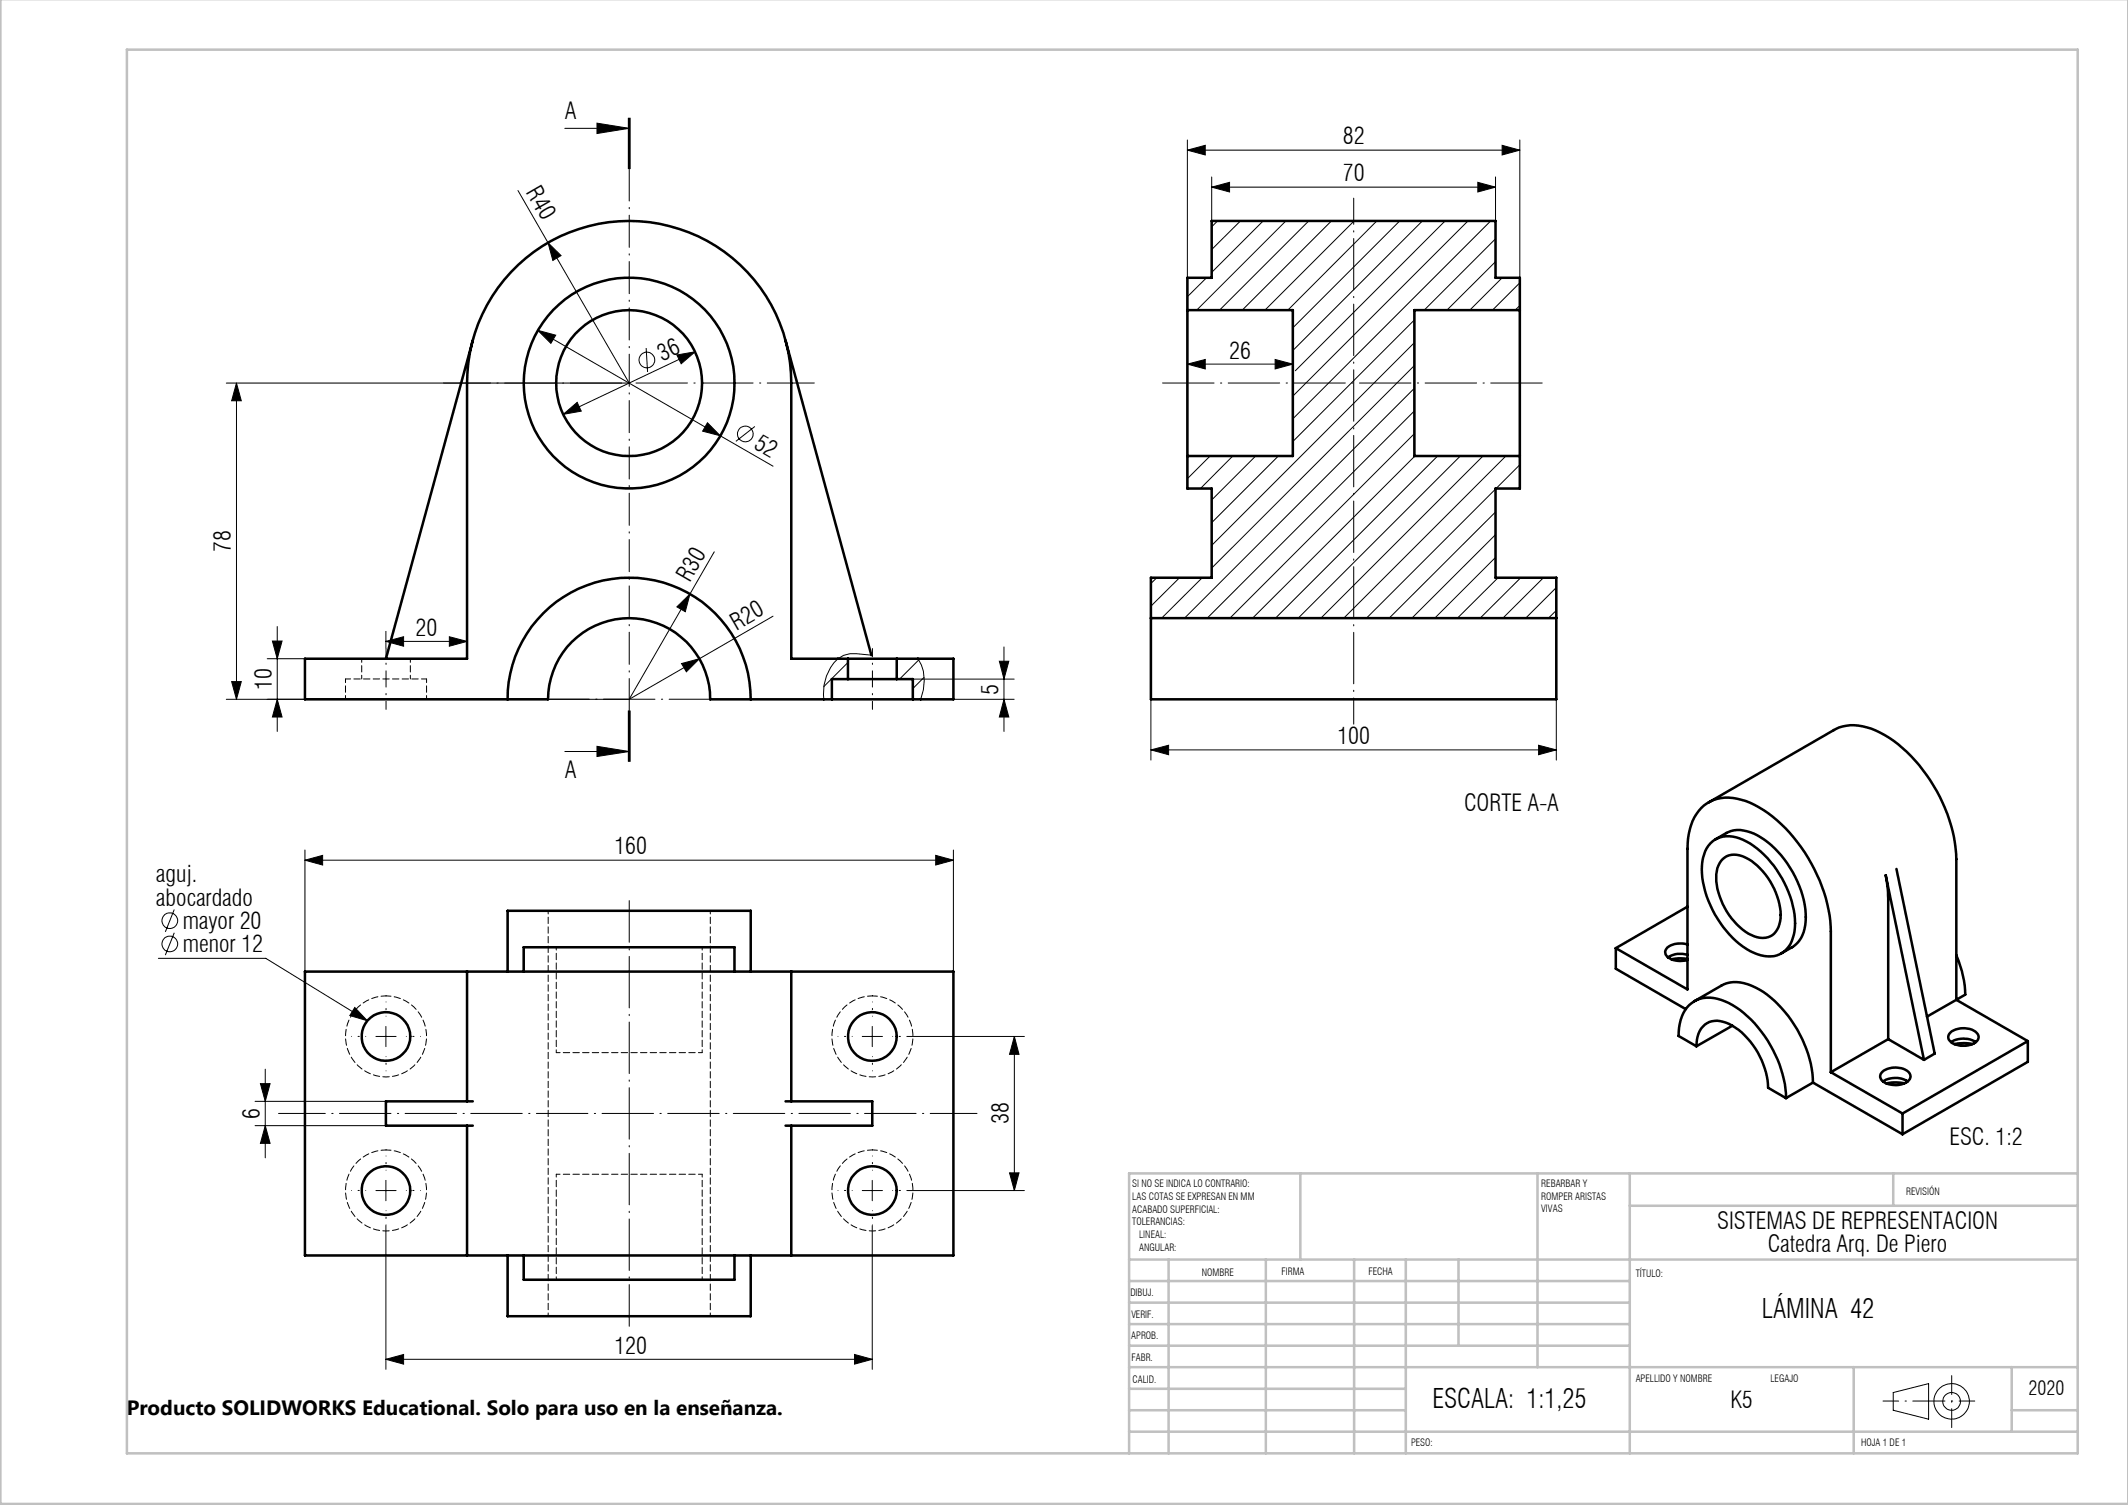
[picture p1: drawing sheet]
<svg xmlns="http://www.w3.org/2000/svg" width="420mm" height="297mm" viewBox="0 0 420 297" stroke-linecap="round" stroke-linejoin="round" font-family="sans-serif">
<g fill="none" stroke="#000" stroke-width=".2">
<path d="M102.2 37.6l22 38M111.5 25.3h12.7M117.8 24.3l6.4 1-6.4 1zM124 23.3v10M124.2 23.3v10M124.4 23.3v10M234.4 29.6l3.5-.9v1.9zM234.4 27.6v27.1M234.4 29.6h65.6M239.1 36.9l3.6-.9v1.9zM239.1 34.9v8.6M239.1 36.9h56.1"/>
<path d="M291.7 36l3.5 .9-3.5 1zM295.2 34.9v8.6M296.5 28.7l3.5 .9-3.5 1zM300 27.6v27.1M108.2 47.9l2.5 2.5-1.6 1zM238.1 54.8l-3.7 3.8M240.3 43.6l-1.2 1.2M244.8 43.6l-5.7 5.6M249.3 43.6l-10.2 10.2M253.8 43.6l-17.6 17.6M258.3 43.6l-17.6 17.6M262.8 43.6l-17.6 17.6"/>
<path d="M267.3 43.6l-17.6 17.6M271.7 43.6l-17.5 17.6M276.3 43.6l-21.1 21.1M280.7 43.6l-25.5 25.6M285.2 43.6l-29.5 29.6M289.7 43.6l-34.5 34.6M294.2 43.6l-39 39.1M295.2 47.1l-14.1 14.1M295.2 51.6l-9.6 9.6M296.5 54.8l-6.4 6.4M300 55.8l-5.4 5.4M44.7 75.6h79.4"/>
<path d="M46.7 75.6l.9 3.5h-1.9zM46.7 75.6v62.4M106.2 65.2l3.5 .9-1 1.7zM106.2 65.2l46.4 26.8M127.5 68.7l.3 4.7M133.6 70.1l3.6-.7-2.8 2.4zM137.2 69.4l-26 12.4M234.4 71.9l3.5-1v1.9zM234.4 71.9h20.8M251.7 70.9l3.5 1-3.5 .9zM255.3 73.6l-.1 .1M279.2 63.1l-24 24"/>
<path d="M279.2 67.6l-40.1 40M279.2 72.1l-40.1 40M279.2 76.6l-45.4 45.4M300 60.3l-1 .9M111.2 81.8l2.7-2.4 .8 1.7zM139.6 83.4l2.6 2.6-3.5-.9zM149 84.2l-3.8 2.9M238.8 90l-4.4 4.5M243.3 90l-6.4 6.4M247.8 90l-8.7 8.7M252.3 90l-13.2 13.1M279.2 81.1l-40.9 40.9"/>
<path d="M279.2 85.6l-36.5 36.4M279.3 90l-32.1 32M283.7 90l-32 32M288.2 90l-32 32M292.7 90l-32 32M295.2 96.5l-25.5 25.5M297.2 90l-32 32M300 91.7l-4.7 4.7M300 96.2l-.2 .2M133.6 119.8l2.6-2.6-.9 3.5zM136.2 117.2l-12 20.8 13.8-8M141 108.9l-4.8 8.3"/>
<path d="M228.3 114l-1.1 1.1M232.8 114l-5.6 5.6M237.3 114l-8 8M295.2 101l-21 21M295.2 105.5l-16.5 16.5M295.2 110l-12 12M295.7 114l-8 8M300.1 114l-8 8M304.6 114l-8 8M307.2 116l-6.1 6M44.7 138h79.4M45.7 134.5h1.9l-.9 3.5z"/>
<path d="M52.7 130h7.4M53.8 126.5h1.9l-1 3.5zM54.7 123.6v20.8M54.7 138l1 3.5h-1.9zM76.2 126.6l3.5-.9v1.8zM76.2 124.6v3.3M76.2 126.6h16M88.7 125.7l3.5 .9-3.5 .9zM134.5 130.9l3.5-.9-2.5 2.6zM152.6 121.6l-14.6 8.4M167.4 130.7l-4.8 4.8M172 129.3a12.5 12.5 0 0 0-5.5 0 6.7 6.7 0 0 0-3.4 4.1l-.5 1.8v2.8"/>
<path d="M177.1 130l-.1 .1M180.3 134h19.9M181.2 130a8.2 8.2 0 0 1 .5 8M181.3 130.2l-3.7 3.8M182.4 133.7l-2.2 2.2M188.3 138h11.9M197.2 130.5h1.9l-.9 3.5zM198.2 138l.9 3.5h-1.9zM198.2 127.7v16.7M227.2 138.1v11.9M307.2 138.1v11.9M307.2 120.5l-1.6 1.5"/>
<path d="M111.5 148.3h12.7M117.8 147.3l6.4 1-6.4 1zM124 140.3v10M124.2 140.3v10M124.4 140.3v10zM227.2 148l3.4-.9v1.8zM227.2 148h80M303.7 147.1l3.5 .9-3.5 .9zM34.4 179.5l-1.8 4.4M60.2 169.8l3.5-1v1.9zM60.2 167.7v24M60.2 169.8h128"/>
<path d="M184.7 168.8l3.5 1-3.5 .9zM188.2 167.7v24M31.3 189.1h21.2l20 12.3M34.4 184.1l-1.8 4.4M70 198.8l2.5 2.6-3.5-1zM50.3 217.3h25.8M51.4 213.9h1.9l-.9 3.4zM52.4 211v17.5M74.2 204.5h4M76.2 202.6v3.9M170.2 204.5h4M172.2 202.6v3.9"/>
<path d="M179.1 204.5h23.1M200.2 204.5l.9 3.6h-1.9zM200.2 204.5v30.4M50.3 222.1h25.8M52.4 222.1l.9 3.5h-1.9zM74.2 234.9h4M76.2 232.9v4.1M170.2 234.9h4M172.2 232.9v4.1M179.1 234.9h23.1M199.2 231.5h1.9l-.9 3.4zM76.2 241.9v28.3"/>
<path d="M172.2 241.9v28.3M76.2 268.2l3.5-.9v1.9zM76.2 268.2h96M168.7 267.3l3.5 .9-3.5 1zM373.7 274.8l6.9-1.8v7.1l-6.9-1.8z"/>
<circle cx="127.7" cy="71" r="1.55"/>
<circle cx="147.1" cy="85.7" r="1.55"/>
<circle cx="33.5" cy="181.7" r="1.55"/>
<circle cx="33.5" cy="186.3" r="1.55"/>
<circle cx="385.2" cy="276.6" r="1.75"/>
<circle cx="385.2" cy="276.5" r="3.5"/>
</g>
<path d="M371.6 276.5h18.2" fill="none" stroke="#000" stroke-width=".2" stroke-dasharray="6.3 1.3 .3 1.3" stroke-dashoffset="3.3"/>
<path d="M385.2 271.5v10.2" fill="none" stroke="#000" stroke-width=".2" stroke-dasharray="6.3 1.3 .3 1.3" stroke-dashoffset="2.6"/>
<g fill="none" stroke="#c0c0c0" stroke-width=".5">
<path d="M.1 -.1v296.9h419.9M25 9.8h385.1v277h-385.1zM256.6 231.6v17M303.5 231.6v38.2M321.7 231.6v55.2M321.7 237.9h88.4M373.7 231.6v6.3M410.1 231.6h-187.3v55.2M222.8 248.6h187.3M222.8 257.1h98.9M222.8 252.8h98.9M230.6 248.6v38.2"/>
<path d="M249.8 248.6v38.2M267.3 248.6v38.2M277.5 248.6v38.2M287.9 248.6v17M222.8 265.6h98.9M222.8 261.3h98.9M222.8 278.3h54.7M222.8 274.1h54.7M222.8 269.8h187.3M365.9 269.8v17M397.1 278.3h13M397.1 269.8v12.7"/>
<path d="M222.8 282.5h187.3"/>
</g>
<g fill="none" stroke="#000" stroke-width=".2" stroke-dasharray="10.2 1.3 .3 1.3" stroke-dashoffset="10.2">
<path d="M72.2 204.5h-2.8M76.2 200.5v-2.8M76.2 208.5v2.8M80.2 204.5h2.8M168.2 204.5h-2.8M172.2 200.5v-2.8M172.2 208.5v2.8M176.2 204.5h2.8M72.2 234.9h-2.8M76.2 230.9v-2.8M76.2 238.9v2.8M80.2 234.9h2.8"/>
<path d="M168.2 234.9h-2.8M172.2 230.9v-2.8M172.2 238.9v2.8M176.2 234.9h2.8"/>
</g>
<path d="M124.2 23.3v127" fill="none" stroke="#000" stroke-width=".2" stroke-dasharray="6.3 1.3 .3 1.3" stroke-dashoffset="-.9"/>
<path d="M76.2 128v6M76.2 134v6M172.2 128v6M172.2 134v6" fill="none" stroke="#000" stroke-width=".2" stroke-dasharray="10.2 1.3 .3 1.3" stroke-dashoffset="8.6"/>
<path d="M124.2 261.7v-84" fill="none" stroke="#000" stroke-width=".2" stroke-dasharray="10.2 1.3 .3 1.3" stroke-dashoffset="1.9"/>
<path d="M87.5 75.6h73.2M192.8 219.7h-137.8" fill="none" stroke="#000" stroke-width=".2" stroke-dasharray="10.2 1.3 .3 1.3" stroke-dashoffset=".9"/>
<path d="M305 75.6h-76.1" fill="none" stroke="#000" stroke-width=".2" stroke-dasharray="10.2 1.3 .3 1.3" stroke-dashoffset="-.6"/>
<path d="M267.2 142.9v-103.8" fill="none" stroke="#000" stroke-width=".2" stroke-dasharray="10.2 1.3 .3 1.3" stroke-dashoffset="5"/>
<path d="M108.2 138h32" fill="none" stroke="#000" stroke-width=".2" stroke-dasharray="10.2 1.3 .3 1.3" stroke-dashoffset="2"/>
<g fill="#000">
<path d="M108.2 47.9l2.5 2.5-1.6 1zM133.6 119.8l2.6-2.6-.9 3.5zM134.5 130.9l3.5-.9-2.5 2.6zM70 198.8l2.5 2.6-3.5-1z"/>
<path d="M117.8 24.3l6.4 1-6.4 1zM117.8 147.3l6.4 1-6.4 1z"/>
<path d="M106.2 65.2l2.5 2.6 1-1.7zM139.6 83.4l-.9 1.7 3.5 .9z"/>
<path d="M111.2 81.8l3.5-.7-.8-1.7zM133.6 70.1l.8 1.7 2.8-2.4z"/>
<path d="M45.7 134.5h1.9l-.9 3.5zM46.7 75.6l.9 3.5h-1.9zM198.2 138l.9 3.5h-1.9zM197.2 130.5h1.9l-.9 3.5zM199.2 231.5h1.9l-.9 3.4zM200.2 204.5l.9 3.6h-1.9z"/>
<path d="M53.8 126.5h1.9l-1 3.5zM54.7 138l1 3.5h-1.9z"/>
<path d="M76.2 126.6l3.5-.9v1.8zM88.7 125.7l3.5 .9-3.5 .9z"/>
<path d="M227.2 148l3.4-.9v1.8zM303.7 147.1l3.5 .9-3.5 .9z"/>
<path d="M52.4 222.1l.9 3.5h-1.9zM51.4 213.9h1.9l-.9 3.4z"/>
<path d="M76.2 268.2l3.5-.9v1.9zM168.7 267.3l3.5 .9-3.5 1zM60.2 169.8l3.5-1v1.9zM184.7 168.8l3.5 1-3.5 .9zM234.4 71.9l3.5-1v1.9zM251.7 70.9l3.5 1-3.5 .9zM239.1 36.9l3.6-.9v1.9zM291.7 36l3.5 .9-3.5 1zM234.4 29.6l3.5-.9v1.9zM296.5 28.7l3.5 .9-3.5 1z"/>
</g>
<g fill="none" stroke="#000" stroke-width=".5">
<path d="M93.3 67.2l-17.1 62.8M155 67.2l17 62.1M234.4 61.2v28.8M234.4 61.2v-6.4h4.7v-11.2h56.1v11.2h4.8v6.4M234.4 61.2h20.8v28.8h-20.8M300 61.2v28.8M300 61.2h-20.8v28.8h20.8M234.4 90v6.4h4.7v17.6h-11.9v8M300 90v6.4h-4.8v17.6h12v8M100.2 138a24 24 0 0 1 24-24 24 24 0 0 1 24 24M164.2 138h16M167.4 130h-11.2v-54.4a32 32 0 0 0-32-32 32 32 0 0 0-32 32v54.4h-32v8h48a16 16 0 0 1 16-16 16 16 0 0 1 16 16h24"/>
<path d="M167.4 134h9.6M167.4 130h9.6M167.4 130v4M167.4 134h-3.2v4M177 130h11.2v8h-8M177 130v4M177 134h3.2v4M227.2 122v16h80v-16M227.2 122h80M337.2 158.4l24.7-14.3a8.5 8.5 0 0 1 7.4-.3 26.1 26.1 0 0 1 12.3 11.3 30 30 0 0 1 4.5 14.4v27.8M333.1 178.9l-14.2 8.2M337.6 166.4a5.4 5.4 0 0 1 6.4-.7 19.8 19.8 0 0 1 10 13.9 9.3 9.3 0 0 1-1 7.3 4.9 4.9 0 0 1-6.1 1.4 17.7 17.7 0 0 1-9.3-9.7 14.2 14.2 0 0 1-1.3-10 5 5 0 0 1 1.3-2.2z"/>
<path d="M338.6 165.6a10 10 0 0 1 3.6-1.7 9.5 9.5 0 0 1 7.4 2.9 20.8 20.8 0 0 1 6.8 14.2 6.5 6.5 0 0 1-2.7 5.9l-2.1 1.2M340 169.5a4.1 4.1 0 0 1 5.1 0 14 14 0 0 1 6.3 11.7 3.7 3.7 0 0 1-3.5 3.9 8 8 0 0 1-5.6-3.3 13.9 13.9 0 0 1-3.6-9.3l.5-1.7zM374.3 171.5l7.5 36.4-2.1 1.3M92.2 191.7h64M92.2 191.7h-32v56.1h32M92.2 191.7v25.6M100.2 191.7v-12h48v12M103.4 191.7v-4.8h41.6v4.8M156.2 191.7h32v56.1h-32M156.2 191.7v25.6M318.9 187.1l14.2 8.2v-27.8a11 11 0 0 1 3.2-8.5 8.3 8.3 0 0 1 8.3-.9 26.8 26.8 0 0 1 12.9 12.3 28.3 28.3 0 0 1 3.9 13.4v27.8M318.9 187.1v4.1l13.8 7.9"/>
<path d="M333.1 186.4a4.1 4.1 0 0 0-4.2 .9 1.33 1.33 0 0 0 .9 2 4.6 4.6 0 0 0 3.3 .1M333.1 189.2l-1.9-.1-1.4 .2M333.1 188.4a4.5 4.5 0 0 0-3.9 .5M334.4 197.6l5.3-3.1a7 7 0 0 1 6.8 .4 22.8 22.8 0 0 1 10 12.1l.9 2.9 .3 1.9 .1 1.8M386.1 188.5a20.9 20.9 0 0 1 1.8 7.8l-1.8 1M386.1 197.3l-5.8 3.3M386.1 197.3l14.1 8.2M93.3 217.3h-17.1v4.8h17.1M155 217.3h17.2v4.8h-17.2M334.8 206.5l-3.5-2.1a7.6 7.6 0 0 1 3.1-6.8 7.1 7.1 0 0 1 6.7 .3 22.9 22.9 0 0 1 10.4 13.2l.8 2.9 .2 2.7M334.8 206.5a4.6 4.6 0 0 1 3.1-5 6.7 6.7 0 0 1 5.2 1.7 16 16 0 0 1 5.9 11.5l3.5 2M341.9 202.4l-7.1 4.1"/>
<path d="M357.8 213.6l17.7 10.2M357.8 213.6l-5.3 3.1M361.4 211.6l14.1 8.1M371.5 211.5a4.1 4.1 0 0 1 5.4 .3 1.4 1.4 0 0 1-1.1 2 4 4 0 0 1-4.6-.9 1.09 1.09 0 0 1 .3-1.4zM371.7 213.4a4.5 4.5 0 0 1 4.8 0M372.3 213.8l1.3-.2 2.3 .2M372.7 205.1v-27.8l-.1-1.7-.4-2.9 7.5 36.5M372.7 205.1l-11.3 6.5M372.7 205.1l7 4.1M375.5 219.7v4.1M385 203.8a4.1 4.1 0 0 1 5.3 .3 1.4 1.4 0 0 1-1 2 4.2 4.2 0 0 1-4.5-.8 1.12 1.12 0 0 1 .2-1.5zM385.1 205.7a4.5 4.5 0 0 1 4.8 0"/>
<path d="M385.7 206.1l2-.3 1.6 .3M400.2 205.5l-24.7 14.2M400.2 205.5v4l-24.7 14.3M92.2 222.1v25.7M156.2 222.1v25.7M92.2 247.8h64M100.2 247.8v11.9h48v-11.9M103.4 247.8v4.8h41.6v-4.8"/>
<circle cx="124.2" cy="75.6" r="20.8"/>
<circle cx="124.2" cy="75.6" r="14.4"/>
<circle cx="76.2" cy="204.5" r="4.8"/>
<circle cx="172.2" cy="204.5" r="4.8"/>
<circle cx="76.2" cy="234.9" r="4.8"/>
<circle cx="172.2" cy="234.9" r="4.8"/>
</g>
<path d="M84.2 134h-16M76.2 196.5a8 8 0 0 1 7.1 11.7 8 8 0 0 1-13.7 .9 8 8 0 0 1 5.6-12.5l1-.1M172.2 196.5a8 8 0 0 1 7.1 11.7 8 8 0 0 1-13.7 .9 8 8 0 0 1 5.6-12.5l1-.1M76.2 226.9a8 8 0 0 1 7.1 11.7 8 8 0 0 1-13.7 .9 8 8 0 0 1 5.6-12.5l1-.1M172.2 226.9a8 8 0 0 1 7.1 11.7 8 8 0 0 1-13.7 .9 8 8 0 0 1 5.6-12.5l1-.1" fill="none" stroke="#000" stroke-width=".2" stroke-dasharray="1.3 .6" stroke-dashoffset=".3"/>
<path d="M68.2 134v4M71.4 130v4M81 134v-4M84.2 138v-4M138.6 207.7h-28.8M138.6 231.7h-28.8" fill="none" stroke="#000" stroke-width=".2" stroke-dasharray="1.3 .6" stroke-dashoffset=".5"/>
<path d="M108.2 259.7v-80M140.2 259.7v-80" fill="none" stroke="#000" stroke-width=".2" stroke-dasharray="1.3 .6" stroke-dashoffset=".6"/>
<path d="M109.8 186.9v20.8M138.6 207.7v-20.8M109.8 231.7v20.8M138.6 252.5v-20.8" fill="none" stroke="#000" stroke-width=".2" stroke-dasharray="1.3 .6" stroke-dashoffset=".7"/>
<g font-size="5.3">
<text x="347.7" y="260.1">LÁMINA 42</text>
<text x="282.7" y="277.9">ESCALA: 1:1,25</text>
</g>
<g font-size="4.6">
<text x="111.5" y="23.4">A</text>
<text x="265" y="28.5">82</text>
<text x="265" y="35.8">70</text>
<text x="103.7" y="38" transform="rotate(60 103.7 38)">R40</text>
<text x="130.7" y="71.4" transform="rotate(-25 130.7 71.4)">36</text>
<text x="242.6" y="70.8">26</text>
<text x="148.5" y="88.4" transform="rotate(30 148.5 88.4)">52</text>
<text x="45.6" y="108.9" transform="rotate(-90 45.6 108.9)">78</text>
<text x="136.2" y="115" transform="rotate(-60 136.2 115)">R30</text>
<text x="82" y="125.5">20</text>
<text x="145.4" y="124.5" transform="rotate(-30 145.4 124.5)">R20</text>
<text x="53.6" y="136.1" transform="rotate(-90 53.6 136.1)">10</text>
<text x="197.1" y="137.1" transform="rotate(-90 197.1 137.1)">5</text>
<text x="264" y="146.9">100</text>
<text x="111.5" y="153.5">A</text>
<text x="288.9" y="160">CORTE A-A</text>
<text x="121.3" y="168.6">160</text>
<text x="30.8" y="174.2">aguj.</text>
<text x="30.8" y="178.7">abocardado</text>
<text x="36.1" y="183.3">mayor 20</text>
<text x="36.1" y="187.9">menor 12</text>
<text x="51.3" y="220.8" transform="rotate(-90 51.3 220.8)">6</text>
<text x="199.1" y="221.9" transform="rotate(-90 199.1 221.9)">38</text>
<text x="384.8" y="225.9">ESC. 1:2</text>
<text x="338.9" y="242.5">SISTEMAS DE REPRESENTACION</text>
<text x="348.9" y="247.1">Catedra Arq. De Piero</text>
<text x="121.3" y="267.1">120</text>
<text x="341.5" y="277.9">K5</text>
</g>
<text font-size="4.1" x="25" y="279.3">Producto SOLIDWORKS Educational. Solo para uso en la enseñanza.</text>
<text font-size="3.9" x="400.4" y="275.3">2020</text>
<g font-size="2">
<text x="223.5" y="234.3">SI NO SE INDICA LO CONTRARIO:</text>
<text x="223.5" y="236.8">LAS COTAS SE EXPRESAN EN MM</text>
<text x="223.5" y="239.3">ACABADO SUPERFICIAL:</text>
<text x="304.2" y="234.2">REBARBAR Y</text>
<text x="304.2" y="236.7">ROMPER ARISTAS</text>
<text x="304.2" y="239.2">VIVAS</text>
<text x="376.2" y="235.9">REVISIÓN</text>
<text x="223.5" y="241.8">TOLERANCIAS:</text>
<text x="224.8" y="244.3">LINEAL:</text>
<text x="224.8" y="246.8">ANGULAR:</text>
<text x="237.2" y="251.7">NOMBRE</text>
<text x="252.9" y="251.7">FIRMA</text>
<text x="270.1" y="251.7">FECHA</text>
<text x="322.8" y="252">TÍTULO:</text>
<text x="223.1" y="255.8">DIBUJ.</text>
<text x="223.3" y="260.1">VERIF.</text>
<text x="223.3" y="264.2">APROB.</text>
<text x="223.3" y="268.5">FABR.</text>
<text x="223.6" y="272.9">CALID.</text>
<text x="322.8" y="272.8">APELLIDO Y NOMBRE</text>
<text x="349.4" y="272.8">LEGAJO</text>
<text x="278.5" y="285.3">PESO:</text>
<text x="367.3" y="285.3">HOJA 1 DE 1</text>
</g>
</svg>
